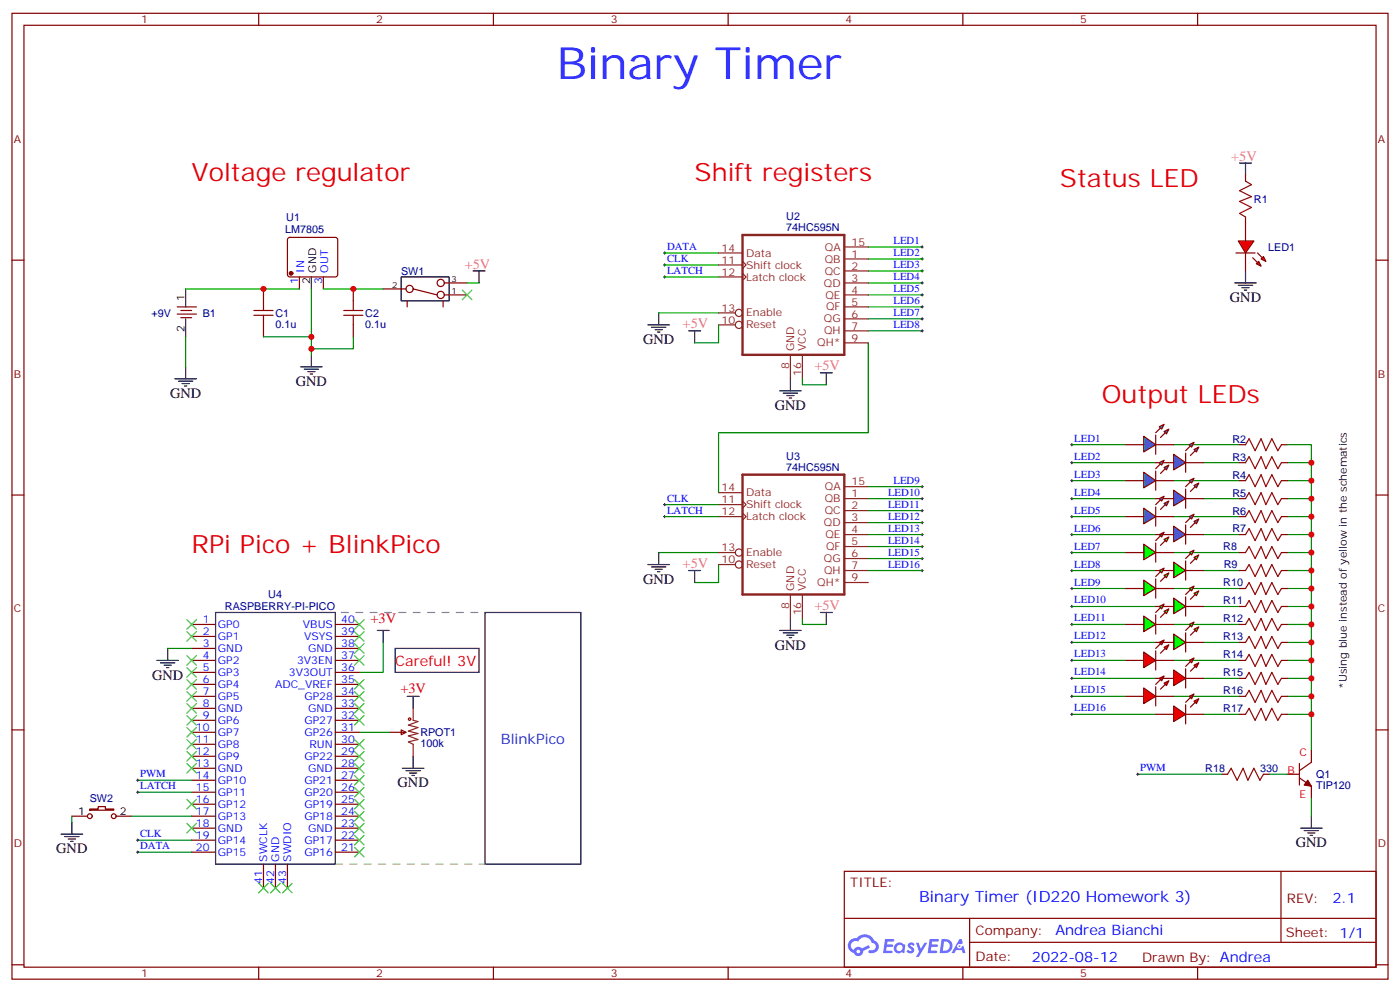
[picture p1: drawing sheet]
<svg xmlns="http://www.w3.org/2000/svg" width="412mm" height="292mm" viewBox="0 0 412 292" stroke-linecap="round" stroke-linejoin="round" font-family="sans-serif">
<g fill="none" stroke="#870000" stroke-width=".35">
<path d="M3.5 3.9h405.4v284.4h-405.4zM7.1 7.4h398.2v277.3h-398.2zM76.2 3.9v3.5M145.3 3.9v3.5M214.5 3.9v3.5M283.6 3.9v3.5M352.8 3.9v3.5M3.5 76.6h3.6M405.3 76.6h3.6M3.5 145.7h3.6M405.3 145.7h3.6M3.5 214.9h3.6"/>
<path d="M405.3 214.9h3.6M248.7 256.5h156.6v28.2h-156.6zM377.3 256.5v20.9M248.7 270.4h156.5M285.6 277.4h119.6M285.6 270.4v14.1M3.5 284h3.6M76.2 284.7v3.6M145.3 284.7v3.6M214.5 284.7v3.6M283.6 284.7v3.6M352.8 284.7v3.6"/>
<path d="M405.3 284h3.6"/>
</g>
<g fill="#5487ff">
<path d="M267.7 277.7a1.22 1.22 0 0 1 1.7 .2l-.4 .6a.47 .47 0 0 0-.3-.4 .47 .47 0 0 0-.5 .2l.1 .2a1.14 1.14 0 0 1 .8 1.8 1.14 1.14 0 0 1-1.9 0l-.2-.2 .5-.6 .7 .5a.29 .29 0 0 0 .3-.3 .29 .29 0 0 0-.2-.3 1.04 1.04 0 0 1-.6-1.7z"/>
<path d="M260.7 276.4h2.4l.3 .2-.2 .5-1.8 .1-.1 .8h1.5l.3 .4-.3 .4h-1.6l-.2 1.1h1.7l.2 .3-.2 .3-2.6 .1z"/>
<path d="M273.8 276.4h2.4l.3 .2-.1 .5-1.8 .1-.2 .8h1.6l.3 .4-.4 .4h-1.6l-.1 1.1h1.7l.2 .3-.2 .3-2.6 .1z"/>
<path d="M282.6 276.4h.7l.3 1.3-.6 .3a.69 .69 0 0 0-1 .3 .69 .69 0 0 0 .4 .9 .69 .69 0 0 0 .9-.6l.5-.2 .6 2.2h-.8l-.2-.9h-1.8l-.5 .9h-.8z"/>
<path d="M269.8 277.5h.8l.6 1.8 1.1-1.8h.9l-2.6 4.2h-.8l.9-1.5z"/>
<path d="M277.4 276.4l-.6 4.2h1.3a2.11 2.11 0 0 0 2.5-2.1 2.11 2.11 0 0 0-2.5-2.1zM278.1 277.2a1.39 1.39 0 0 1 1.7 1.4 1.39 1.39 0 0 1-1.8 1.3h-.3z"/>
<path d="M263.7 278.1a1.54 1.54 0 0 0-.1 2.1 1.54 1.54 0 0 0 2.2 .1l.6 .3 .3-2.3-.2-.3h-.4a1.49 1.49 0 0 0-2.4 .1zM264 279.1a.94 .94 0 0 1 1.8 0 .94 .94 0 0 1-1.8 0z"/>
<path d="M250.4 276.8a2.18 2.18 0 0 0 1.1 3.7 1.44 1.44 0 0 0 1.6 .9 1.44 1.44 0 0 0 1.2-1.4l2-1-.5-.8-1.9 1a1.47 1.47 0 0 0-2.4 .4 1.39 1.39 0 0 1-.7-1.9 1.39 1.39 0 0 1 2-.5 2.12 2.12 0 0 1 2.2-1.3 2.12 2.12 0 0 1 1.9 1.7 1.14 1.14 0 0 1 1.1 1.4 1.14 1.14 0 0 1-1.7 .7 .43 .43 0 0 0-.5 .4 .43 .43 0 0 0 .4 .5 1.98 1.98 0 0 0 2.5-1.2 1.98 1.98 0 0 0-1.2-2.6 3.1 3.1 0 0 0-5.3-.6l-.9 .1zM252.3 280.1a.55 .55 0 0 1 1.1 0 .55 .55 0 0 1-1.1 0z"/>
<circle cx="282.6" cy="278.5" r=".26"/>
</g>
<g fill="none" stroke="#870000" stroke-width=".35">
<path d="M366.9 51.5v1.8M84.9 70.1l.5-.2h13.4l.5 .2 .2 .5v10.2l-.3 .5-.4 .2h-13.4l-.5-.2-.2-.5v-10.2zM366.9 63.9v1.8M52.2 90.3h5.7M52.2 92.5h5.7M53.3 91.4h3.1M53.3 93.5h3.1M77.6 85.1v3.5M77.6 95.6v3.6M88.2 81.5v3.6M95.2 81.5v3.6M104.1 85.1v3.5"/>
<path d="M104.1 95.6v3.6M112.9 85.1h6.7M119.9 88.6v1.7M121.7 85.1l7.1 1.7M130.5 88.6v1.7M130.9 83.3h6.7M130.9 86.8h6.7"/>
<circle cx="120.6" cy="85.1" r="1.06"/>
<circle cx="129.8" cy="83.3" r="1.06"/>
<circle cx="129.8" cy="86.8" r="1.06"/>
</g>
<circle cx="85.7" cy="80.5" r=".53" fill="#870000" stroke="#870000" stroke-width=".35"/>
<g fill="none" stroke="#000" stroke-width=".35">
<path d="M365.1 48h3.6M366.9 48v3.5M139.3 79.8h3.6M141.1 79.8v3.5M54.7 85.1v5.2M54.7 93.9v5.3M91.7 81.5v3.6M118.2 81.5h14.1v7.1h-14.1zM51.5 111.5h6.4M52.6 112.2h4.2M53.6 112.9h2.1M54.3 113.6h.7"/>
<path d="M54.7 108v3.5M88.5 108h6.4M89.6 108.7h4.2M90.7 109.4h2.1M91.4 110.1h.7M91.7 104.5v3.5"/>
</g>
<path d="M54.7 85.1h33.5M54.7 99.2v8.8M77.6 99.2h14.1M91.7 85.1v19.4M95.2 85.1h17.7M104.1 99.2v3.5h-12.4M137.6 83.3h3.5" fill="none" stroke="#008700" stroke-width=".35"/>
<path d="M366.9 53.3l1.8 1.1-3.6 1.7 3.6 1.8-3.6 1.4 3.6 1.8-3.6 1.7 1.8 1.1M74.8 92.8h5.6M74.8 91.4h5.6M77.6 88.6v2.8M77.6 92.8v2.8M101.2 92.8h5.7M101.2 91.4h5.7M104.1 88.6v2.8M104.1 92.8v2.8" fill="none" stroke="#a10000" stroke-width=".35"/>
<g fill="#f00" stroke="#870000" stroke-width=".35">
<path d="M364.8 70.9h4.6l-2.5 3.6z"/>
<path d="M364.1 74.5h5.6z"/>
</g>
<g fill="#870000" stroke="#870000" stroke-width=".35">
<path d="M370.4 74.5l1.4 1.4z"/>
<path d="M369 75.9l1.4 1.4z"/>
</g>
<g fill="#f00" stroke="#870000" stroke-width=".35">
<path d="M371.5 76.2l.7-.7 .7 1.4z"/>
<path d="M370.8 76.9l.7 1.5-1.4-.8z"/>
</g>
<g fill="none" stroke="#870000" stroke-width=".35">
<path d="M366.9 65.7v5.2M366.9 74.5v5.3M26.5 238.2h2.4v-.7h2.1v.7h2.5v.3h-7zM21.2 240.3h4.6M34.2 240.3h4.6"/>
<circle cx="26.5" cy="240.3" r=".71"/>
<circle cx="33.5" cy="240.3" r=".71"/>
</g>
<path d="M366.9 79.8v3.5M363.7 83.3h6.4M364.8 84h4.2M365.8 84.7h2.1M366.5 85.4h.7M118.5 226.2h6.4M119.6 226.9h4.2M120.6 227.6h2.2M121.4 228.3h.7M121.7 222.6v3.6" fill="none" stroke="#000" stroke-width=".35"/>
<path d="M136.2 85.4l2.8 2.8M139 85.4l-2.8 2.8" fill="none" stroke="#3c3" stroke-width=".35"/>
<g fill="none" stroke="#000" stroke-width=".29">
<path d="M195.4 78h.7M195.4 74.5h.7M195.8 74.1v.7M195.8 77.6v.8M271.3 72.7h.7M271.3 76.2h.7M271.3 79.8h.7M271.6 72.4v.7M271.6 75.9v.7M271.6 79.4v.7M195.4 81.5h.7M195.8 81.2v.7"/>
<path d="M271.3 83.3h.7M271.3 86.8h.7M271.3 90.3h.7M271.3 93.9h.7M271.3 97.4h.7M271.6 82.9v.7M271.6 86.5v.7M271.6 90v.7M271.6 93.5v.7M271.6 97v.8M315.4 136.2h.7M315.4 130.9h.7"/>
<path d="M315.7 130.6v.7M315.7 135.9v.7M315.4 157.4h.7M315.4 152.1h.7M315.4 146.8h.7M315.4 141.5h.7M315.7 141.1v.8M315.7 146.4v.7M315.7 151.7v.7M315.7 157v.7M315.4 168h.7M315.4 162.7h.7"/>
<path d="M315.4 178.5h.7M315.4 173.2h.7M315.7 162.3v.7M315.7 167.6v.7M315.7 172.9v.7M315.7 178.2v.7M315.4 183.8h.7M315.4 189.1h.7M315.4 194.4h.7M315.4 199.7h.7M315.7 183.5v.7M315.7 188.8v.7"/>
<path d="M315.7 194.1v.7M315.7 199.4v.7M315.4 205h.7M315.4 210.3h.7M315.7 204.6v.8M315.7 209.9v.7"/>
</g>
<g fill="none" stroke="#008700" stroke-width=".35">
<path d="M195.8 78h15.9M195.8 74.5h15.9M255.8 72.7h15.8M255.8 76.2h15.8M255.8 79.8h15.8M255.8 83.3h15.8M255.8 86.8h15.8M255.8 90.3h15.8M255.8 93.9h15.8M255.8 97.4h15.8M315.7 136.2h24.7M315.7 130.9h15.9"/>
<path d="M345.7 130.9h19.4M354.5 136.2h10.6M315.7 157.4h24.7M315.7 146.8h24.7M315.7 152.1h15.9M315.7 141.5h15.9M345.7 152.1h19.4M345.7 141.5h19.4M354.5 146.8h10.6M354.5 157.4h10.6M315.7 168h24.7M315.7 178.5h24.7"/>
<path d="M315.7 162.7h15.9M315.7 173.2h15.9M345.7 162.7h19.4M345.7 173.2h19.4M354.5 168h10.6M354.5 178.5h10.6M315.7 189.1h24.7M315.7 199.7h24.7M315.7 183.8h15.9M315.7 194.4h15.9M345.7 183.8h19.4M345.7 194.4h19.4"/>
<path d="M354.5 189.1h10.6M354.5 199.7h10.6M315.7 210.3h24.7M315.7 205h15.9"/>
</g>
<g fill="#f00" stroke="#870000" stroke-width=".35">
<path d="M345.7 197.2l3.5 2.5-3.5 2.1z"/>
<path d="M349.2 196.9v5.6z"/>
</g>
<g fill="#870000" stroke="#870000" stroke-width=".35">
<path d="M349.2 196.2l1.5-1.4z"/>
<path d="M352.1 196.2l-1.4 1.4z"/>
</g>
<g fill="#f00" stroke="#870000" stroke-width=".35">
<path d="M350.3 194.4l1.4-.7-.7 1.4z"/>
<path d="M351.7 195.8l1.4-.7-.7 1.4z"/>
</g>
<path d="M340.4 199.7h5.3M349.2 199.7h5.3" fill="none" stroke="#870000" stroke-width=".35"/>
<g fill="#f00" stroke="#870000" stroke-width=".35">
<path d="M336.9 191.9l3.5 2.5-3.5 2.1z"/>
<path d="M340.4 191.6v5.6z"/>
</g>
<g fill="#870000" stroke="#870000" stroke-width=".35">
<path d="M341.8 189.5l-1.4 1.4z"/>
<path d="M341.8 192.3l1.5-1.4z"/>
</g>
<g fill="#f00" stroke="#870000" stroke-width=".35">
<path d="M341.5 189.1l1.4-.7-.7 1.4z"/>
<path d="M342.9 190.5l1.4-.7-.7 1.4z"/>
</g>
<path d="M331.6 194.4h5.3M340.4 194.4h5.3" fill="none" stroke="#870000" stroke-width=".35"/>
<path d="M345.7 205h19.4M354.5 210.3h10.6" fill="none" stroke="#008700" stroke-width=".35"/>
<g fill="#f00" stroke="#870000" stroke-width=".35">
<path d="M345.7 207.8l3.5 2.5-3.5 2.1z"/>
<path d="M349.2 207.5v5.6z"/>
</g>
<g fill="#870000" stroke="#870000" stroke-width=".35">
<path d="M349.2 206.8l1.5-1.4z"/>
<path d="M350.7 208.2l1.4-1.4z"/>
</g>
<g fill="#f00" stroke="#870000" stroke-width=".35">
<path d="M350.3 205l1.4-.7-.7 1.4z"/>
<path d="M351.7 206.4l1.4-.7-.7 1.4z"/>
</g>
<path d="M340.4 210.3h5.3M349.2 210.3h5.3" fill="none" stroke="#870000" stroke-width=".35"/>
<g fill="#f00" stroke="#870000" stroke-width=".35">
<path d="M336.9 202.5l3.5 2.5-3.5 2.1z"/>
<path d="M340.4 202.2v5.6z"/>
</g>
<g fill="#870000" stroke="#870000" stroke-width=".35">
<path d="M340.4 201.5l1.4-1.4z"/>
<path d="M343.3 201.5l-1.5 1.4z"/>
</g>
<g fill="#f00" stroke="#870000" stroke-width=".35">
<path d="M341.5 199.7l1.4-.7-.7 1.4z"/>
<path d="M342.9 201.1l1.4-.7-.7 1.4z"/>
</g>
<g fill="none" stroke="#870000" stroke-width=".35">
<path d="M365.1 130.9h1.8M365.1 136.2h1.8M377.5 130.9h1.7M377.5 136.2h1.7M365.1 141.5h1.8M365.1 146.8h1.8M365.1 152.1h1.8M365.1 157.4h1.8M377.5 141.5h1.7M377.5 146.8h1.7M377.5 152.1h1.7M377.5 157.4h1.7"/>
<path d="M331.6 162.7h5.3M340.4 162.7h5.3M365.1 162.7h1.8M365.1 168h1.8M365.1 173.2h1.8M365.1 178.5h1.8M377.5 162.7h1.7M377.5 168h1.7M377.5 173.2h1.7M377.5 178.5h1.7M56.4 183.8h7.1M56.4 194.4h7.1"/>
<path d="M56.4 187.4h7.1M56.4 190.9h7.1M56.4 197.9h7.1M98.8 183.8h7M98.8 194.4h7M98.8 187.4h7M98.8 190.9h7M98.8 197.9h7M365.1 183.8h1.8M365.1 189.1h1.8M365.1 194.4h1.8M365.1 199.7h1.8"/>
<path d="M377.5 183.8h1.7M377.5 189.1h1.7M377.5 194.4h1.7M377.5 199.7h1.7M56.4 205h7.1M56.4 215.6h7.1M56.4 201.5h7.1M56.4 208.5h7.1M56.4 212.1h7.1M56.4 219.1h7.1M98.8 205h7M98.8 215.6h7"/>
<path d="M98.8 201.5h7M98.8 208.5h7M98.8 212.1h7M98.8 219.1h7M114.7 215.6h4.9M118.2 214.9l1.4 .7-1.4 .7zM331.6 205h5.3M340.4 205h5.3M365.1 205h1.8M365.1 210.3h1.8M377.5 205h1.7M377.5 210.3h1.7"/>
<path d="M56.4 222.6h7.1M56.4 226.2h7.1M56.4 229.7h7.1M56.4 233.2h7.1M56.4 236.7h7.1M98.8 222.6h7M98.8 226.2h7M98.8 229.7h7M98.8 233.2h7M98.8 236.7h7M359.8 227.9h1.8M372.2 227.9h1.7"/>
<path d="M379.2 227.9h3.6M382.8 229l3.5 2.5v3.5M382.8 224.8v6.3M386.3 220.9v3.5l-3.5 2.5M56.4 240.3h7.1M56.4 243.8h7.1M56.4 247.3h7.1M56.4 250.9h7.1M77.6 254.4v7M81.1 254.4v7M84.7 254.4v7M98.8 240.3h7"/>
<path d="M98.8 243.8h7M98.8 247.3h7M98.8 250.9h7"/>
</g>
<g fill="none" stroke="#a10000" stroke-width=".35">
<path d="M366.9 130.9l1-1.7 1.8 3.5 1.8-3.5 1.4 3.5 1.7-3.5 1.8 3.5 1.1-1.8M366.9 136.2l1-1.8 1.8 3.6 1.8-3.6 1.4 3.6 1.7-3.6 1.8 3.6 1.1-1.8M366.9 141.5l1-1.8 1.8 3.6 1.8-3.6 1.4 3.6 1.7-3.6 1.8 3.6 1.1-1.8M366.9 146.8l1-1.8 1.8 3.6 1.8-3.6 1.4 3.6 1.7-3.6 1.8 3.6 1.1-1.8M366.9 152.1l1-1.8 1.8 3.5 1.8-3.5 1.4 3.5 1.7-3.5 1.8 3.5 1.1-1.7M366.9 157.4l1-1.8 1.8 3.5 1.8-3.5 1.4 3.5 1.7-3.5 1.8 3.5 1.1-1.7M366.9 162.7l1-1.8 1.8 3.5 1.8-3.5 1.4 3.5 1.7-3.5 1.8 3.5 1.1-1.7M366.9 168l1-1.8 1.8 3.5 1.8-3.5 1.4 3.5 1.7-3.5 1.8 3.5 1.1-1.7M366.9 173.2l1-1.7 1.8 3.5 1.8-3.5 1.4 3.5 1.7-3.5 1.8 3.5 1.1-1.8M366.9 178.5l1-1.7 1.8 3.5 1.8-3.5 1.4 3.5 1.7-3.5 1.8 3.5 1.1-1.8M366.9 183.8l1-1.7 1.8 3.5 1.8-3.5 1.4 3.5 1.7-3.5 1.8 3.5 1.1-1.8M366.9 189.1l1-1.7 1.8 3.5 1.8-3.5 1.4 3.5 1.7-3.5 1.8 3.5 1.1-1.8"/>
<path d="M366.9 194.4l1-1.7 1.8 3.5 1.8-3.5 1.4 3.5 1.7-3.5 1.8 3.5 1.1-1.8M366.9 199.7l1-1.8 1.8 3.6 1.8-3.6 1.4 3.6 1.7-3.6 1.8 3.6 1.1-1.8M366.9 205l1-1.8 1.8 3.6 1.8-3.6 1.4 3.6 1.7-3.6 1.8 3.6 1.1-1.8M366.9 210.3l1-1.8 1.8 3.6 1.8-3.6 1.4 3.6 1.7-3.6 1.8 3.6 1.1-1.8M361.6 227.9l1.1-1.7 1.7 3.5 1.8-3.5 1.4 3.5 1.8-3.5 1.7 3.5 1.1-1.8"/>
<circle cx="120.7" cy="211.7" r=".35"/>
</g>
<g fill="none" stroke="#008700" stroke-width=".35">
<path d="M194 92.1h17.7M195.8 81.5h15.9M211.7 95.6v5.3h-7.1M236.4 111.5v1.8h7M255.8 100.9v26.5h-44.1v17.6M379.2 136.2h7.1v84.7M379.2 130.9h7.1v5.3M195.8 152.1h15.9M195.8 148.6h15.9M255.8 146.8h15.8M255.8 157.4h15.8M255.8 153.8h15.8"/>
<path d="M255.8 150.3h15.8M255.8 143.3h15.8M379.2 141.5h7.1M379.2 146.8h7.1M379.2 152.1h7.1M379.2 157.4h7.1M194 162.7h17.7M211.7 166.2v5.3h-7.1M255.8 168h15.8M255.8 164.4h15.8M255.8 160.9h15.8M379.2 162.7h7.1"/>
<path d="M379.2 168h7.1M379.2 173.2h7.1M379.2 178.5h7.1M49.4 190.9h7M112.9 189.1v8.8h-7.1M236.4 182.1v1.7h7M379.2 183.8h7.1M379.2 189.1h7.1M379.2 194.4h7.1M379.2 199.7h7.1M105.8 215.6h8.9M379.2 205h7.1"/>
<path d="M379.2 210.3h7.1M40.6 233.2h15.8M40.6 229.7h15.8M335.1 227.9h24.7M373.9 227.9h5.3M386.3 235v5.3M21.2 240.3v1.7M38.8 240.3h17.6M40.6 250.9h15.8M40.6 247.3h15.8"/>
</g>
<path d="M385.2 229.7l1.1 1.8-2.1-.4z" fill="#870000" stroke="#870000" stroke-width=".35"/>
<g fill="none" stroke="#000" stroke-width=".35">
<path d="M190.9 95.6h6.3M191.9 96.3h4.2M193 97h2.1M193.7 97.8h.7M194 92.1v3.5M202.8 97.4h3.6M204.6 97.4v3.5M229.7 115h6.3M230.7 115.7h4.2M231.8 116.5h2.1M232.5 117.2h.7M232.8 111.5v3.5"/>
<path d="M241.7 109.7h3.5M243.4 109.7v3.6M190.9 166.2h6.3M191.9 166.9h4.2M193 167.6h2.1M193.7 168.3h.7M194 162.7v3.5M202.8 168h3.6M204.6 168v3.5M46.2 194.4h6.4M47.3 195.1h4.2M48.3 195.8h2.1"/>
<path d="M49 196.5h.7M49.4 190.9v3.5M63.5 180.3h35.3v74.1h-35.3zM111.1 185.6h3.6M112.9 185.6v3.5M116.4 190.9h24.7v7h-24.7zM142.9 180.3h28.2v74.1h-28.2zM229.7 185.6h6.3M230.7 186.3h4.2M231.8 187h2.1M232.5 187.7h.7M232.8 182.1v3.5"/>
<path d="M241.7 180.3h3.5M243.4 180.3v3.5M119.9 205h3.6M121.7 205v3.5M18 245.6h6.3M19 246.3h4.3M20.1 247h2.1M20.8 247.7h.7M21.2 242v3.6M383.1 243.8h6.4M384.2 244.5h4.2M385.2 245.2h2.1"/>
<path d="M385.9 245.9h.7M386.3 240.3v3.5"/>
</g>
<g fill="none" stroke="#000" stroke-width=".29">
<path d="M195.4 148.6h.7M195.4 152.1h.7M195.8 148.2v.7M195.8 151.7v.7M271.3 157.4h.7M271.3 153.8h.7M271.3 150.3h.7M271.3 146.8h.7M271.3 143.3h.7M271.6 142.9v.7M271.6 146.4v.7M271.6 150v.7"/>
<path d="M271.6 153.5v.7M271.6 157v.7M271.3 168h.7M271.3 164.4h.7M271.3 160.9h.7M271.6 160.5v.8M271.6 164.1v.7M271.6 167.6v.7M40.2 233.2h.7M40.2 229.7h.7M40.6 229.3v.7M40.6 232.9v.7"/>
<path d="M334.8 227.9h.7M335.1 227.6v.7M40.2 250.9h.7M40.2 247.3h.7M40.6 247v.7M40.6 250.5v.7"/>
</g>
<g fill="none" stroke="#8c2424" stroke-width=".35">
<path d="M211.7 74.5h7M211.7 78h7M218.7 76.9l1.1 1.1-1.1 1.1M248.7 72.7h7.1M248.7 79.8h7.1M248.7 76.2h7.1M211.7 92.1h4.9M211.7 81.5h7M211.7 95.6h4.9M218.7 80.5l1.1 1-1.1 1.1M248.7 97.4h7.1M248.7 93.9h7.1"/>
<path d="M248.7 90.3h7.1M248.7 86.8h7.1M248.7 83.3h7.1M232.8 104.5v7M236.4 104.5v7M248.7 100.9h7.1M211.7 145h7M211.7 152.1h7M211.7 148.6h7M218.7 151l1.1 1.1-1.1 1M218.7 147.5l1.1 1.1-1.1 1M248.7 143.3h7.1"/>
<path d="M248.7 157.4h7.1M248.7 153.8h7.1M248.7 150.3h7.1M248.7 146.8h7.1M211.7 162.7h4.9M211.7 166.2h4.9M232.8 175v7.1M236.4 175v7.1M248.7 171.5h7.1M248.7 168h7.1M248.7 164.4h7.1M248.7 160.9h7.1"/>
<path d="M121.7 208.5v3.6l1.4 .3-2.8 1.1 2.8 .7-2.8 1 2.8 .7-2.8 .7 2.8 1.1-2.8 .7 1.4 .7v3.5"/>
<circle cx="217.7" cy="92.1" r="1.06"/>
<circle cx="217.7" cy="95.6" r="1.06"/>
<circle cx="217.7" cy="166.2" r="1.06"/>
<circle cx="217.7" cy="162.7" r="1.06"/>
</g>
<path d="M218.7 69.2h30v35.3h-30zM218.7 139.7h30v35.3h-30z" fill="none" stroke="#8c2424" stroke-width=".71"/>
<g fill="none" stroke="#3c3" stroke-width=".35">
<path d="M55 182.4l2.9 2.8M55 185.9l2.9 2.9M55 193l2.9 2.8M55 196.5l2.9 2.9M57.9 182.4l-2.9 2.8M57.9 185.9l-2.9 2.9M57.9 193l-2.9 2.8M57.9 196.5l-2.9 2.9M104.4 182.4l2.8 2.8M104.4 185.9l2.8 2.9M104.4 189.5l2.8 2.8M104.4 193l2.8 2.8"/>
<path d="M107.2 185.9l-2.8 2.9M107.2 182.4l-2.8 2.8M107.2 189.5l-2.8 2.8M107.2 193l-2.8 2.8M55 200.1l2.9 2.8M55 203.6l2.9 2.8M55 207.1l2.9 2.8M55 210.6l2.9 2.9M55 214.2l2.9 2.8M55 217.7l2.9 2.8M57.9 200.1l-2.9 2.8M57.9 203.6l-2.9 2.8"/>
<path d="M57.9 207.1l-2.9 2.8M57.9 210.6l-2.9 2.9M57.9 214.2l-2.9 2.8M57.9 217.7l-2.9 2.8M104.4 200.1l2.8 2.8M104.4 203.6l2.8 2.8M104.4 207.1l2.8 2.8M104.4 210.6l2.8 2.9M104.4 217.7l2.8 2.8M107.2 200.1l-2.8 2.8M107.2 203.6l-2.8 2.8M107.2 207.1l-2.8 2.8"/>
<path d="M107.2 210.6l-2.8 2.9M107.2 217.7l-2.8 2.8M55 221.2l2.9 2.8M55 224.8l2.9 2.8M55 235.3l2.9 2.9M57.9 221.2l-2.9 2.8M57.9 224.8l-2.9 2.8M57.9 235.3l-2.9 2.9M104.4 238.9l2.8 2.8M104.4 235.3l2.8 2.9M104.4 231.8l2.8 2.8M104.4 228.3l2.8 2.8"/>
<path d="M104.4 221.2l2.8 2.8M104.4 224.8l2.8 2.8M107.2 238.9l-2.8 2.8M107.2 235.3l-2.8 2.9M107.2 231.8l-2.8 2.8M107.2 228.3l-2.8 2.8M107.2 221.2l-2.8 2.8M107.2 224.8l-2.8 2.8M55 242.4l2.9 2.8M57.9 242.4l-2.9 2.8M104.4 249.4l2.8 2.9M104.4 245.9l2.8 2.8"/>
<path d="M104.4 242.4l2.8 2.8M107.2 249.4l-2.8 2.9M107.2 245.9l-2.8 2.8M107.2 242.4l-2.8 2.8M76.2 260l2.8 2.9M79 260l-2.8 2.9M79.7 260l2.8 2.9M82.5 260l-2.8 2.9M83.3 260l2.8 2.9M86.1 260l-2.8 2.9"/>
</g>
<path d="M100.5 180.3h42.4M98.8 254.4h44.1" fill="none" stroke="#999" stroke-width=".35" stroke-dasharray="2.1 2.1"/>
<g fill="#0f0" stroke="#870000" stroke-width=".35">
<path d="M342.9 158.8l1.4-.7-.7 1.4z"/>
<path d="M341.5 157.4l1.4-.7-.7 1.4z"/>
</g>
<g fill="#870000" stroke="#870000" stroke-width=".35">
<path d="M343.3 159.1l-1.5 1.4z"/>
<path d="M340.4 159.1l1.4-1.4z"/>
</g>
<path d="M340.4 159.8v5.7z" fill="#f00" stroke="#870000" stroke-width=".35"/>
<path d="M336.9 160.2l3.5 2.5-3.5 2.1z" fill="#0f0" stroke="#870000" stroke-width=".35"/>
<path d="M340.4 168h5.3M349.2 168h5.3" fill="none" stroke="#870000" stroke-width=".35"/>
<g fill="#0f0" stroke="#870000" stroke-width=".35">
<path d="M351.7 164.1l1.4-.7-.7 1.4z"/>
<path d="M350.3 162.7l1.4-.7-.7 1.4z"/>
</g>
<g fill="#870000" stroke="#870000" stroke-width=".35">
<path d="M352.1 164.4l-1.4 1.4z"/>
<path d="M349.2 164.4l1.5-1.4z"/>
</g>
<path d="M349.2 165.1v5.7z" fill="#f00" stroke="#870000" stroke-width=".35"/>
<path d="M345.7 165.5l3.5 2.5-3.5 2.1z" fill="#0f0" stroke="#870000" stroke-width=".35"/>
<path d="M331.6 173.2h5.3M340.4 173.2h5.3" fill="none" stroke="#870000" stroke-width=".35"/>
<g fill="#0f0" stroke="#870000" stroke-width=".35">
<path d="M342.9 169.4l1.4-.7-.7 1.4z"/>
<path d="M341.5 168l1.4-.7-.7 1.4z"/>
</g>
<g fill="#870000" stroke="#870000" stroke-width=".35">
<path d="M341.8 171.1l1.5-1.4z"/>
<path d="M340.4 169.7l1.4-1.4z"/>
</g>
<path d="M340.4 170.4v5.7z" fill="#f00" stroke="#870000" stroke-width=".35"/>
<path d="M336.9 170.8l3.5 2.4-3.5 2.2z" fill="#0f0" stroke="#870000" stroke-width=".35"/>
<path d="M340.4 178.5h5.3M349.2 178.5h5.3" fill="none" stroke="#870000" stroke-width=".35"/>
<g fill="#0f0" stroke="#870000" stroke-width=".35">
<path d="M351.7 174.7l1.4-.7-.7 1.4z"/>
<path d="M350.3 173.2l1.4-.7-.7 1.5z"/>
</g>
<g fill="#870000" stroke="#870000" stroke-width=".35">
<path d="M350.7 176.4l1.4-1.4z"/>
<path d="M349.2 175l1.5-1.4z"/>
</g>
<path d="M349.2 175.7v5.7z" fill="#f00" stroke="#870000" stroke-width=".35"/>
<path d="M345.7 176.1l3.5 2.4-3.5 2.2z" fill="#0f0" stroke="#870000" stroke-width=".35"/>
<path d="M331.6 183.8h5.3M340.4 183.8h5.3" fill="none" stroke="#870000" stroke-width=".35"/>
<g fill="#0f0" stroke="#870000" stroke-width=".35">
<path d="M342.9 180l1.4-.8-.7 1.5z"/>
<path d="M341.5 178.5l1.4-.7-.7 1.4z"/>
</g>
<g fill="#870000" stroke="#870000" stroke-width=".35">
<path d="M341.8 181.7l1.5-1.4z"/>
<path d="M340.4 180.3l1.4-1.4z"/>
</g>
<path d="M340.4 181v5.7z" fill="#f00" stroke="#870000" stroke-width=".35"/>
<path d="M336.9 181.4l3.5 2.4-3.5 2.1z" fill="#0f0" stroke="#870000" stroke-width=".35"/>
<path d="M340.4 189.1h5.3M349.2 189.1h5.3" fill="none" stroke="#870000" stroke-width=".35"/>
<g fill="#0f0" stroke="#870000" stroke-width=".35">
<path d="M351.7 185.2l1.4-.7-.7 1.4z"/>
<path d="M350.3 183.8l1.4-.7-.7 1.4z"/>
</g>
<g fill="#870000" stroke="#870000" stroke-width=".35">
<path d="M350.7 187l1.4-1.4z"/>
<path d="M349.2 185.6l1.5-1.4z"/>
</g>
<path d="M349.2 186.3v5.6z" fill="#f00" stroke="#870000" stroke-width=".35"/>
<path d="M345.7 186.7l3.5 2.4-3.5 2.1z" fill="#0f0" stroke="#870000" stroke-width=".35"/>
<path d="M336.9 128.4l3.5 2.5-3.5 2.1z" fill="#09f" stroke="#870000" stroke-width=".35"/>
<path d="M340.4 128.1v5.6z" fill="#f00" stroke="#870000" stroke-width=".35"/>
<g fill="#870000" stroke="#870000" stroke-width=".35">
<path d="M341.8 126l-1.4 1.4z"/>
<path d="M341.8 128.8l1.5-1.4z"/>
</g>
<g fill="#09f" stroke="#870000" stroke-width=".35">
<path d="M341.5 125.6l1.4-.7-.7 1.4z"/>
<path d="M342.9 127l1.4-.7-.7 1.4z"/>
</g>
<path d="M331.6 130.9h5.3M340.4 130.9h5.3" fill="none" stroke="#870000" stroke-width=".35"/>
<path d="M345.7 133.7l3.5 2.5-3.5 2.1z" fill="#09f" stroke="#870000" stroke-width=".35"/>
<path d="M349.2 133.4v5.6z" fill="#f00" stroke="#870000" stroke-width=".35"/>
<g fill="#870000" stroke="#870000" stroke-width=".35">
<path d="M349.2 132.7l1.5-1.4z"/>
<path d="M350.7 134.1l1.4-1.4z"/>
</g>
<g fill="#09f" stroke="#870000" stroke-width=".35">
<path d="M350.3 130.9l1.4-.7-.7 1.4z"/>
<path d="M351.7 132.3l1.4-.7-.7 1.4z"/>
</g>
<path d="M340.4 136.2h5.3M349.2 136.2h5.3" fill="none" stroke="#870000" stroke-width=".35"/>
<path d="M336.9 139l3.5 2.5-3.5 2.1z" fill="#09f" stroke="#870000" stroke-width=".35"/>
<path d="M340.4 138.7v5.6z" fill="#f00" stroke="#870000" stroke-width=".35"/>
<g fill="#870000" stroke="#870000" stroke-width=".35">
<path d="M340.4 138l1.4-1.4z"/>
<path d="M341.8 139.4l1.5-1.4z"/>
</g>
<g fill="#09f" stroke="#870000" stroke-width=".35">
<path d="M341.5 136.2l1.4-.7-.7 1.4z"/>
<path d="M342.9 137.6l1.4-.7-.7 1.4z"/>
</g>
<path d="M331.6 141.5h5.3M340.4 141.5h5.3" fill="none" stroke="#870000" stroke-width=".35"/>
<path d="M345.7 144.3l3.5 2.5-3.5 2.1z" fill="#09f" stroke="#870000" stroke-width=".35"/>
<path d="M349.2 144v5.6z" fill="#f00" stroke="#870000" stroke-width=".35"/>
<g fill="#870000" stroke="#870000" stroke-width=".35">
<path d="M349.2 143.3l1.5-1.4z"/>
<path d="M352.1 143.3l-1.4 1.4z"/>
</g>
<g fill="#09f" stroke="#870000" stroke-width=".35">
<path d="M350.3 141.5l1.4-.7-.7 1.4z"/>
<path d="M351.7 142.9l1.4-.7-.7 1.4z"/>
</g>
<path d="M340.4 146.8h5.3M349.2 146.8h5.3" fill="none" stroke="#870000" stroke-width=".35"/>
<path d="M336.9 149.6l3.5 2.5-3.5 2.1z" fill="#09f" stroke="#870000" stroke-width=".35"/>
<path d="M340.4 149.3v5.6z" fill="#f00" stroke="#870000" stroke-width=".35"/>
<g fill="#870000" stroke="#870000" stroke-width=".35">
<path d="M341.8 147.1l-1.4 1.5z"/>
<path d="M341.8 150l1.5-1.4z"/>
</g>
<g fill="#09f" stroke="#870000" stroke-width=".35">
<path d="M341.5 146.8l1.4-.7-.7 1.4z"/>
<path d="M342.9 148.2l1.4-.7-.7 1.4z"/>
</g>
<path d="M331.6 152.1h5.3M340.4 152.1h5.3" fill="none" stroke="#870000" stroke-width=".35"/>
<path d="M345.7 154.9l3.5 2.5-3.5 2.1z" fill="#09f" stroke="#870000" stroke-width=".35"/>
<path d="M349.2 154.6v5.6z" fill="#f00" stroke="#870000" stroke-width=".35"/>
<g fill="#870000" stroke="#870000" stroke-width=".35">
<path d="M349.2 153.8l1.5-1.4z"/>
<path d="M350.7 155.3l1.4-1.5z"/>
</g>
<g fill="#09f" stroke="#870000" stroke-width=".35">
<path d="M350.3 152.1l1.4-.7-.7 1.4z"/>
<path d="M351.7 153.5l1.4-.7-.7 1.4z"/>
</g>
<path d="M340.4 157.4h5.3M349.2 157.4h5.3" fill="none" stroke="#870000" stroke-width=".35"/>
<g fill="#c00">
<circle cx="91.7" cy="102.7" r=".88"/>
<circle cx="104.1" cy="85.1" r=".88"/>
<circle cx="77.6" cy="85.1" r=".88"/>
<circle cx="91.7" cy="99.2" r=".88"/>
<circle cx="386.3" cy="136.2" r=".88"/>
<circle cx="386.3" cy="141.5" r=".88"/>
<circle cx="386.3" cy="146.8" r=".88"/>
<circle cx="386.3" cy="152.1" r=".88"/>
<circle cx="386.3" cy="157.4" r=".88"/>
<circle cx="386.3" cy="162.7" r=".88"/>
<circle cx="386.3" cy="168" r=".88"/>
<circle cx="386.3" cy="173.2" r=".88"/>
<circle cx="386.3" cy="178.5" r=".88"/>
<circle cx="386.3" cy="183.8" r=".88"/>
<circle cx="386.3" cy="189.1" r=".88"/>
<circle cx="386.3" cy="194.4" r=".88"/>
<circle cx="386.3" cy="199.7" r=".88"/>
<circle cx="386.3" cy="205" r=".88"/>
<circle cx="386.3" cy="210.3" r=".88"/>
</g>
<text font-size="13.1" fill="#00f" x="164" y="23.3">Binary Timer</text>
<g font-size="7.4" fill="#f00">
<text x="56.4" y="53.3">Voltage regulator</text>
<text x="204.6" y="53.3">Shift registers</text>
<text x="312.2" y="55.1">Status LED</text>
<text x="324.6" y="118.6">Output LEDs</text>
<text x="56.4" y="162.7">RPi Pico + BlinkPico</text>
</g>
<text font-size="4.6" fill="#00f" x="270.8" y="265.5">Binary Timer (ID220 Homework 3)</text>
<g font-size="4.2" fill="#f0f">
<text x="362.7" y="47.3">+5V</text>
<text x="136.9" y="79.1">+5V</text>
<text x="201.1" y="96.7">+5V</text>
<text x="239.9" y="109">+5V</text>
<text x="201.1" y="167.3">+5V</text>
<text x="239.9" y="179.6">+5V</text>
</g>
<g font-size="4.2">
<text x="362.3" y="88.9">GND</text>
<text x="189.4" y="101.3">GND</text>
<text x="87.1" y="113.6">GND</text>
<text x="50.1" y="117.2">GND</text>
<text x="228.2" y="120.7">GND</text>
<text x="189.4" y="171.8">GND</text>
<text x="228.2" y="191.2">GND</text>
<text x="44.8" y="200.1">GND</text>
<text x="117.1" y="231.8">GND</text>
<text x="16.6" y="251.2">GND</text>
<text x="381.7" y="249.4">GND</text>
</g>
<g font-size="4.2" fill="#f00">
<text x="109.1" y="183.5">+3V</text>
<text x="116.4" y="196.2">Careful! 3V</text>
<text x="117.9" y="204">+3V</text>
</g>
<text font-size="4.2" fill="#03c" x="147.5" y="219.1">BlinkPico</text>
<g font-size="4.2" fill="#00f">
<text x="392.5" y="265.8">2.1</text>
<text x="310.9" y="275.3">Andrea Bianchi</text>
<text x="304" y="283.1">2022-08-12</text>
</g>
<g font-size="3.9" fill="#800">
<text x="250.5" y="261.1">TITLE:</text>
<text x="379.1" y="265.8">REV:</text>
<text x="287.4" y="275.3">Company:</text>
<text x="378.7" y="275.9">Sheet: 1/1</text>
<text x="287.4" y="283">Date:</text>
<text x="336.4" y="283.1">Drawn By: Andrea</text>
</g>
<g font-size="3.2" fill="#800">
<text x="41.6" y="6.9">1</text>
<text x="110.8" y="6.9">2</text>
<text x="179.9" y="6.9">3</text>
<text x="249.1" y="6.9">4</text>
<text x="318.2" y="6.9">5</text>
<text x="4.1" y="42">A</text>
<text x="405.9" y="42">A</text>
<text x="4.1" y="111.2">B</text>
<text x="405.9" y="111.2">B</text>
<text x="4.1" y="180.3">C</text>
<text x="405.9" y="180.3">C</text>
<text x="4.1" y="249.4">D</text>
<text x="405.9" y="249.4">D</text>
<text x="41.6" y="287.7">1</text>
<text x="110.8" y="287.7">2</text>
<text x="179.9" y="287.7">3</text>
<text x="249.1" y="287.7">4</text>
<text x="318.2" y="287.7">5</text>
</g>
<g font-size="3.2" fill="#000080">
<text x="369.4" y="59.7">R1</text>
<text x="84.3" y="65">U1</text>
<text x="231.6" y="64.9">U2</text>
<text x="84" y="68.5">LM7805</text>
<text x="231.6" y="68">74HC595N</text>
<text x="373.6" y="73.8">LED1</text>
<text x="118.1" y="80.9">SW1</text>
<text x="44.7" y="93.3">+9V</text>
<text x="59.7" y="93.3">B1</text>
<text x="81.1" y="93.2">C1</text>
<text x="107.6" y="93.2">C2</text>
<text x="81.1" y="96.4">0.1u</text>
<text x="107.6" y="96.4">0.1u</text>
<text x="363" y="130.3">R2</text>
<text x="231.6" y="135.4">U3</text>
<text x="363" y="135.6">R3</text>
<text x="231.6" y="138.5">74HC595N</text>
<text x="363" y="140.9">R4</text>
<text x="363" y="146.2">R5</text>
<text x="363" y="151.5">R6</text>
<text x="363" y="156.8">R7</text>
<text x="360.3" y="162">R8</text>
<text x="360.5" y="167.3">R9</text>
<text x="360.3" y="172.6">R10</text>
<text x="66.3" y="179.7">RASPBERRY-PI-PICO</text>
<text x="79" y="175.9">U4</text>
<text x="360.3" y="177.9">R11</text>
<text x="360.3" y="183.2">R12</text>
<text x="360.3" y="188.5">R13</text>
<text x="360.3" y="193.8">R14</text>
<text x="360.3" y="199.1">R15</text>
<text x="360.3" y="204.4">R16</text>
<text x="360.3" y="209.7">R17</text>
<text x="123.8" y="219.9">100k</text>
<text x="123.8" y="216.7">RPOT1</text>
<text x="355" y="227.3">R18</text>
<text x="371.2" y="227.3">330</text>
<text x="387.7" y="232.2">TIP120</text>
<text x="387.7" y="229.1">Q1</text>
<text x="26.4" y="236.1">SW2</text>
</g>
<g font-size="3.2" fill="#00f">
<text x="263.2" y="71.8">LED1</text>
<text x="196.5" y="77.1">CLK</text>
<text x="196.5" y="73.6">DATA</text>
<text x="263.2" y="75.4">LED2</text>
<text x="87.8" y="83.7" transform="rotate(-90 87.8 83.7)">1</text>
<text x="89.6" y="80.2" transform="rotate(-90 89.6 80.2)">IN</text>
<text x="94.9" y="83.7" transform="rotate(-90 94.9 83.7)">3</text>
<text x="96.7" y="80.2" transform="rotate(-90 96.7 80.2)">OUT</text>
<text x="196.5" y="80.6">LATCH</text>
<text x="263.2" y="78.9">LED3</text>
<text x="263.2" y="82.4">LED4</text>
<text x="263.2" y="85.9">LED5</text>
<text x="263.2" y="89.5">LED6</text>
<text x="263.2" y="93">LED7</text>
<text x="263.2" y="96.5">LED8</text>
<text x="316.4" y="130">LED1</text>
<text x="316.4" y="135.3">LED2</text>
<text x="263.2" y="142.4">LED9</text>
<text x="316.4" y="140.6">LED3</text>
<text x="196.5" y="147.7">CLK</text>
<text x="261.6" y="149.4">LED11</text>
<text x="261.6" y="145.9">LED10</text>
<text x="316.4" y="145.9">LED4</text>
<text x="196.5" y="151.2">LATCH</text>
<text x="261.6" y="153">LED12</text>
<text x="316.4" y="151.2">LED5</text>
<text x="261.6" y="160">LED14</text>
<text x="261.6" y="156.5">LED13</text>
<text x="316.4" y="161.8">LED7</text>
<text x="316.4" y="156.5">LED6</text>
<text x="261.6" y="167.1">LED16</text>
<text x="261.6" y="163.5">LED15</text>
<text x="316.4" y="167.1">LED8</text>
<text x="316.4" y="172.4">LED9</text>
<text x="316.4" y="177.7">LED10</text>
<text x="59.7" y="183.5">1</text>
<text x="64.2" y="184.9">GP0</text>
<text x="89.2" y="184.9">VBUS</text>
<text x="100.5" y="183.5">40</text>
<text x="316.4" y="183">LED11</text>
<text x="59.7" y="187">2</text>
<text x="59.7" y="190.5">3</text>
<text x="64.2" y="188.4">GP1</text>
<text x="64.2" y="191.9">GND</text>
<text x="89.6" y="188.4">VSYS</text>
<text x="90.8" y="191.9">GND</text>
<text x="100.5" y="190.5">38</text>
<text x="100.5" y="187">39</text>
<text x="316.4" y="188.2">LED12</text>
<text x="59.7" y="194.1">4</text>
<text x="59.7" y="197.6">5</text>
<text x="64.2" y="195.5">GP2</text>
<text x="87.5" y="195.5">3V3EN</text>
<text x="100.5" y="197.6">36</text>
<text x="100.5" y="194.1">37</text>
<text x="316.4" y="193.5">LED13</text>
<text x="59.7" y="201.1">6</text>
<text x="64.2" y="199">GP3</text>
<text x="64.2" y="202.5">GP4</text>
<text x="81" y="202.5">ADC_VREF</text>
<text x="85.1" y="199">3V3OUT</text>
<text x="100.5" y="201.1">35</text>
<text x="316.4" y="198.8">LED14</text>
<text x="59.7" y="204.6">7</text>
<text x="59.7" y="208.2">8</text>
<text x="64.2" y="206.1">GP5</text>
<text x="64.2" y="209.6">GND</text>
<text x="89.7" y="206.1">GP28</text>
<text x="90.8" y="209.6">GND</text>
<text x="100.5" y="208.2">33</text>
<text x="100.5" y="204.6">34</text>
<text x="316.4" y="204.1">LED15</text>
<text x="316.4" y="209.4">LED16</text>
<text x="57.7" y="215.2">10</text>
<text x="59.7" y="211.7">9</text>
<text x="64.2" y="213.1">GP6</text>
<text x="89.7" y="213.1">GP27</text>
<text x="100.5" y="215.2">31</text>
<text x="100.5" y="211.7">32</text>
<text x="57.7" y="218.8">11</text>
<text x="64.2" y="216.6">GP7</text>
<text x="64.2" y="220.2">GP8</text>
<text x="89.7" y="216.6">GP26</text>
<text x="91.2" y="220.2">RUN</text>
<text x="100.5" y="218.8">30</text>
<text x="57.7" y="222.3">12</text>
<text x="57.7" y="225.8">13</text>
<text x="64.2" y="223.7">GP9</text>
<text x="64.2" y="227.2">GND</text>
<text x="89.7" y="223.7">GP22</text>
<text x="90.8" y="227.2">GND</text>
<text x="100.5" y="225.8">28</text>
<text x="100.5" y="222.3">29</text>
<text x="335.8" y="227">PWM</text>
<text x="41.3" y="232.3">LATCH</text>
<text x="41.3" y="228.8">PWM</text>
<text x="57.7" y="229.3">14</text>
<text x="57.7" y="232.9">15</text>
<text x="64.2" y="230.8">GP10</text>
<text x="89.7" y="230.8">GP21</text>
<text x="100.5" y="232.9">26</text>
<text x="100.5" y="229.3">27</text>
<text x="57.7" y="236.4">16</text>
<text x="57.7" y="239.9">17</text>
<text x="64.2" y="234.3">GP11</text>
<text x="64.2" y="237.8">GP12</text>
<text x="89.7" y="237.8">GP19</text>
<text x="89.7" y="234.3">GP20</text>
<text x="100.5" y="239.9">24</text>
<text x="100.5" y="236.4">25</text>
<text x="57.7" y="243.5">18</text>
<text x="64.2" y="241.3">GP13</text>
<text x="64.2" y="244.9">GND</text>
<text x="89.7" y="241.3">GP18</text>
<text x="90.8" y="244.9">GND</text>
<text x="100.5" y="243.5">23</text>
<text x="41.3" y="250">DATA</text>
<text x="41.3" y="246.5">CLK</text>
<text x="57.7" y="247">19</text>
<text x="57.7" y="250.5">20</text>
<text x="64.2" y="248.4">GP14</text>
<text x="64.2" y="251.9">GP15</text>
<text x="89.7" y="248.4">GP17</text>
<text x="89.7" y="251.9">GP16</text>
<text x="100.5" y="247">22</text>
<text x="100.5" y="250.5">21</text>
<text x="78.7" y="253.7" transform="rotate(-90 78.7 253.7)">SWCLK</text>
<text x="82.2" y="253.7" transform="rotate(-90 82.2 253.7)">GND</text>
<text x="85.7" y="253.7" transform="rotate(-90 85.7 253.7)">SWDIO</text>
<text x="77.3" y="260.2" transform="rotate(-90 77.3 260.2)">41</text>
<text x="80.8" y="260.2" transform="rotate(-90 80.8 260.2)">42</text>
<text x="84.3" y="260.2" transform="rotate(-90 84.3 260.2)">43</text>
</g>
<g font-size="3.2" fill="#8d2323">
<text x="212.6" y="74.1">14</text>
<text x="212.6" y="77.6">11</text>
<text x="219.8" y="75.5">Data</text>
<text x="243" y="77.3">QB</text>
<text x="243" y="73.8">QA</text>
<text x="250.8" y="72.4">15</text>
<text x="250.8" y="75.9">1</text>
<text x="212.6" y="81.2">12</text>
<text x="219.8" y="82.6">Latch clock</text>
<text x="219.8" y="79.1">Shift clock</text>
<text x="242.9" y="80.8">QC</text>
<text x="250.8" y="82.9">3</text>
<text x="250.8" y="79.4">2</text>
<text x="242.7" y="84.3">QD</text>
<text x="243.1" y="87.9">QE</text>
<text x="250.8" y="90">5</text>
<text x="250.8" y="86.5">4</text>
<text x="212.6" y="91.8">13</text>
<text x="212.6" y="95.3">10</text>
<text x="219.8" y="93.2">Enable</text>
<text x="242.7" y="94.9">QG</text>
<text x="243.3" y="91.4">QF</text>
<text x="250.8" y="93.5">6</text>
<text x="219.8" y="96.7">Reset</text>
<text x="240.7" y="102">QH*</text>
<text x="242.8" y="98.5">QH</text>
<text x="250.8" y="100.6">9</text>
<text x="250.8" y="97">7</text>
<text x="233.9" y="103.4" transform="rotate(-90 233.9 103.4)">GND</text>
<text x="237.4" y="103.4" transform="rotate(-90 237.4 103.4)">VCC</text>
<text x="232.5" y="108.6" transform="rotate(-90 232.5 108.6)">8</text>
<text x="236" y="110.6" transform="rotate(-90 236 110.6)">16</text>
<text x="250.8" y="142.9">15</text>
<text x="212.6" y="144.7">14</text>
<text x="212.6" y="148.2">11</text>
<text x="219.8" y="146.1">Data</text>
<text x="219.8" y="149.6">Shift clock</text>
<text x="243" y="147.8">QB</text>
<text x="243" y="144.3">QA</text>
<text x="250.8" y="150">2</text>
<text x="250.8" y="146.4">1</text>
<text x="212.6" y="151.7">12</text>
<text x="219.8" y="153.1">Latch clock</text>
<text x="242.7" y="154.9">QD</text>
<text x="242.9" y="151.4">QC</text>
<text x="250.8" y="153.5">3</text>
<text x="243.1" y="158.4">QE</text>
<text x="243.3" y="162">QF</text>
<text x="250.8" y="160.5">5</text>
<text x="250.8" y="157">4</text>
<text x="212.6" y="162.3">13</text>
<text x="212.6" y="165.8">10</text>
<text x="219.8" y="163.7">Enable</text>
<text x="219.8" y="167.3">Reset</text>
<text x="242.7" y="165.5">QG</text>
<text x="250.8" y="167.6">7</text>
<text x="250.8" y="164.1">6</text>
<text x="233.9" y="174" transform="rotate(-90 233.9 174)">GND</text>
<text x="237.4" y="174" transform="rotate(-90 237.4 174)">VCC</text>
<text x="240.7" y="172.5">QH*</text>
<text x="242.8" y="169">QH</text>
<text x="250.8" y="171.1">9</text>
<text x="232.5" y="179.1" transform="rotate(-90 232.5 179.1)">8</text>
<text x="236" y="181.2" transform="rotate(-90 236 181.2)">16</text>
</g>
<g font-size="3.2">
<text x="91.4" y="83.7" transform="rotate(-90 91.4 83.7)">2</text>
<text x="93.1" y="80.2" transform="rotate(-90 93.1 80.2)">GND</text>
<text x="54.3" y="88.6" transform="rotate(-90 54.3 88.6)">1</text>
<text x="54.3" y="97.7" transform="rotate(-90 54.3 97.7)">2</text>
<text x="396.8" y="202.8" transform="rotate(-90 396.8 202.8)">*Using blue instead of yellow in the schematics</text>
<text x="23" y="239.9">1</text>
<text x="35.3" y="239.9">2</text>
</g>
<g font-size="3.2" fill="#c00">
<text x="379.2" y="227.9">B</text>
<text x="382.8" y="222.6">C</text>
<text x="382.8" y="235">E</text>
</g>
<g font-size="2.5">
<text x="133" y="82.9">3</text>
<text x="115.6" y="84.7">2</text>
<text x="133" y="86.5">1</text>
</g>
</svg>
